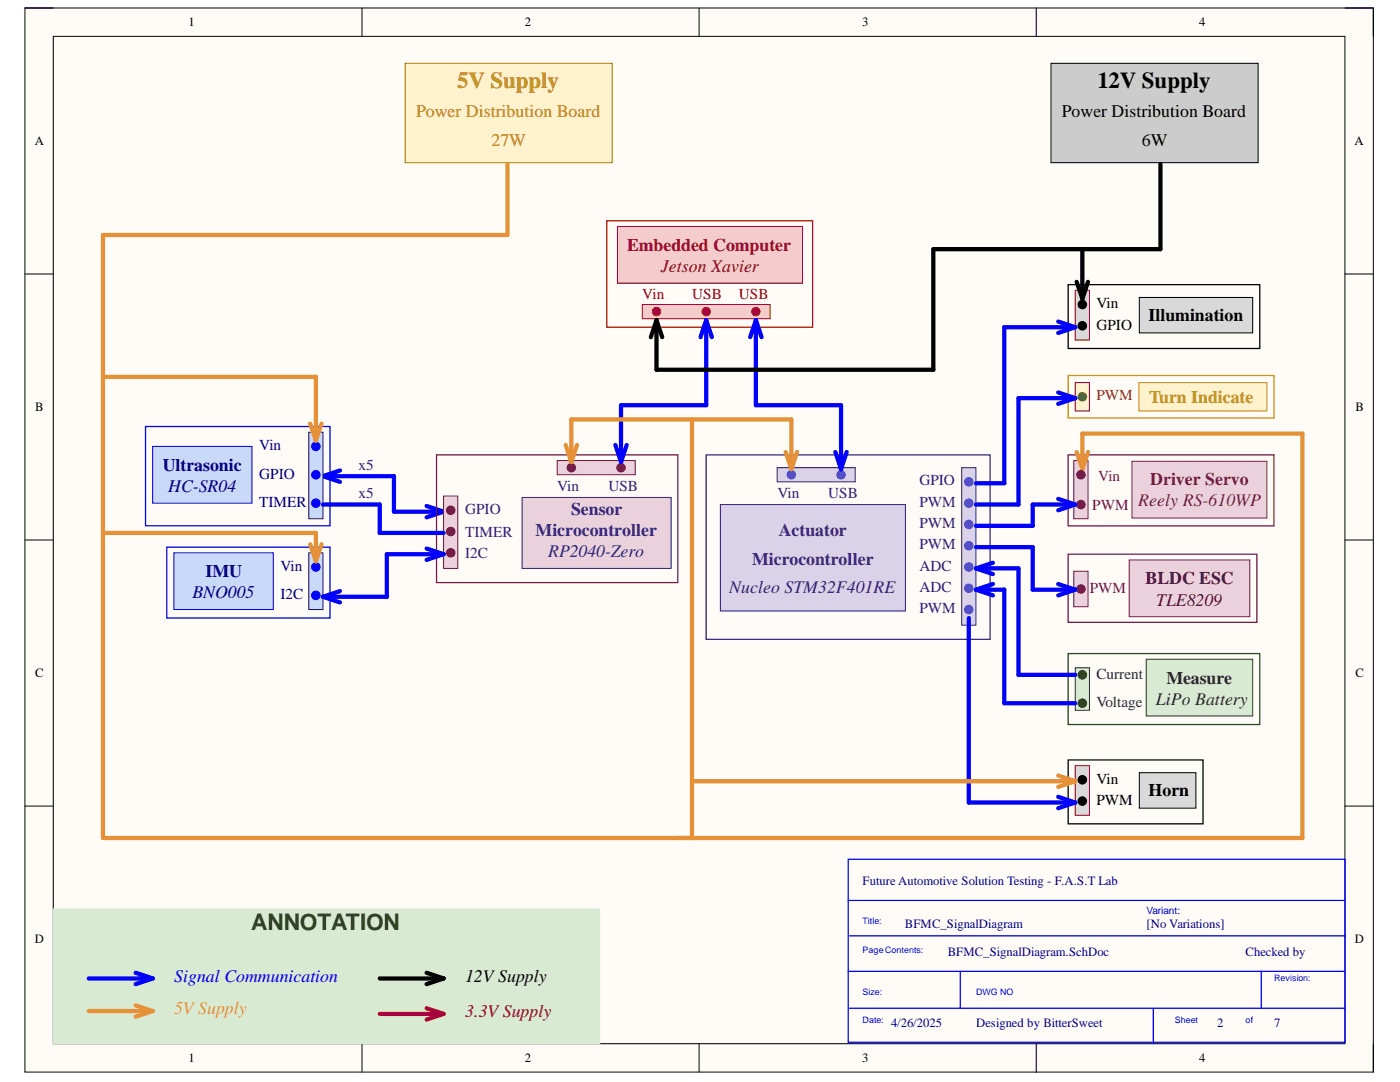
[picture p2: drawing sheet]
<svg xmlns="http://www.w3.org/2000/svg" width="279mm" height="216mm" viewBox="0 0 279 216" stroke-linecap="round" stroke-linejoin="round" font-family="sans-serif">
<path d="M5 1.6h269.1v212.3h-269.1z" fill-rule="evenodd" fill="#fffcf8"/>
<path d="M5 1.6h269.1v212.3h-269.1z" fill="none" stroke="#000" stroke-width=".2"/>
<path d="M10.6 7.3h257.8v201h-257.8z" fill-rule="evenodd" fill="#fffcf8"/>
<g fill="none" stroke="#000" stroke-width=".2">
<path d="M5 1.6h5.6M10.6 7.3h257.8v201h-257.8zM72.2 1.6v5.7M139.5 1.6v5.7M206.8 1.6v5.7M268.4 1.6h5.7v5.7M5 54.7h5.6M268.4 54.7h5.7M5 107.8h5.6M268.4 107.8h5.7M5 160.8h5.6M268.4 160.8h5.7"/>
<path d="M72.2 208.3v5.6M139.5 208.3v5.6M206.8 208.3v5.6M274.1 208.3v5.6"/>
</g>
<path d="M169.3 171.5h99.1v36.5h-99.1zM169.3 179.7h99.1M169.3 193.8h99.1M169.5 186.7h98.9M191.6 193.8v7.4M251.7 193.8v7.4M169.5 201.2h98.9M230.2 201.2v7.1" fill="none" stroke="#00f" stroke-width=".25"/>
<path d="M209.8 12.6h41.3v19.9h-41.3z" fill-rule="evenodd" fill="#ccc"/>
<path d="M209.8 12.6h41.3v19.9h-41.3z" fill="none" stroke="#000" stroke-width=".2"/>
<path d="M80.9 12.6h41.3v19.9h-41.3z" fill-rule="evenodd" fill="#fff2cc"/>
<path d="M80.9 12.6h41.3v19.9h-41.3z" fill="none" stroke="#7f6000" stroke-width=".2"/>
<path d="M227.4 59.4h22.6v7h-22.6z" fill-rule="evenodd" fill="#d9d9d9"/>
<path d="M227.4 59.4h22.6v7h-22.6z" fill="none" stroke="#000" stroke-width=".2"/>
<path d="M213.2 56.8h38.2v12.7h-38.2z" fill="none" stroke="#000" stroke-width=".25"/>
<path d="M214.6 57.9h2.8v9.9h-2.8z" fill-rule="evenodd" fill="#d9d9d9"/>
<path d="M214.6 57.9h2.8v9.9h-2.8z" fill="none" stroke="#800000" stroke-width=".2"/>
<g fill="#000">
<circle cx="216" cy="65" r=".85"/>
<circle cx="216" cy="60.8" r=".85"/>
</g>
<g fill="none" stroke="#000" stroke-width=".2">
<circle cx="216" cy="65" r=".85"/>
<circle cx="216" cy="60.8" r=".85"/>
</g>
<path d="M227.3 76.3h25.5v5.7h-25.5z" fill-rule="evenodd" fill="#fff2cc"/>
<path d="M227.3 76.3h25.5v5.7h-25.5z" fill="none" stroke="#bf9000" stroke-width=".2"/>
<path d="M213.2 74.9h41v8.5h-41z" fill="none" stroke="#bf9000" stroke-width=".25"/>
<path d="M214.6 76.3h2.8v5.7h-2.8z" fill-rule="evenodd" fill="#fff2cc"/>
<path d="M214.6 76.3h2.8v5.7h-2.8z" fill="none" stroke="#800000" stroke-width=".2"/>
<circle cx="216" cy="79.2" r=".85" fill="#7f6000"/>
<circle cx="216" cy="79.2" r=".85" fill="none" stroke="#7f6000" stroke-width=".2"/>
<path d="M213.2 130.4h38.2v14.2h-38.2z" fill="none" stroke="#274e13" stroke-width=".25"/>
<path d="M228.8 131.5h21.2v11.4h-21.2z" fill-rule="evenodd" fill="#d9ead3"/>
<path d="M228.8 131.5h21.2v11.4h-21.2z" fill="none" stroke="#274e13" stroke-width=".2"/>
<path d="M213.2 110.6h37.6v13.6h-37.6z" fill="none" stroke="#741b47" stroke-width=".25"/>
<path d="M225.4 111.7h24v11.3h-24z" fill-rule="evenodd" fill="#ead1dc"/>
<path d="M225.4 111.7h24v11.3h-24z" fill="none" stroke="#741b47" stroke-width=".2"/>
<path d="M214.3 114h2.8v7.1h-2.8z" fill-rule="evenodd" fill="#ead1dc"/>
<path d="M214.3 114h2.8v7.1h-2.8z" fill="none" stroke="#741b47" stroke-width=".2"/>
<circle cx="215.7" cy="117.5" r=".85" fill="#741b47"/>
<circle cx="215.7" cy="117.5" r=".85" fill="none" stroke="#741b47" stroke-width=".2"/>
<path d="M213.2 90.8h41v14.1h-41z" fill="none" stroke="#741b47" stroke-width=".25"/>
<path d="M225.9 92h26.9v11.4h-26.9z" fill-rule="evenodd" fill="#ead1dc"/>
<path d="M225.9 92h26.9v11.4h-26.9z" fill="none" stroke="#741b47" stroke-width=".2"/>
<path d="M214.3 91.9h2.8v11.6h-2.8z" fill-rule="evenodd" fill="#ead1dc"/>
<path d="M214.3 91.9h2.8v11.6h-2.8z" fill="none" stroke="#741b47" stroke-width=".2"/>
<circle cx="215.7" cy="100.7" r=".85" fill="#741b47"/>
<circle cx="215.7" cy="100.7" r=".85" fill="none" stroke="#741b47" stroke-width=".2"/>
<path d="M121.1 44.1h41.1v21.2h-41.1z" fill="none" stroke="#c00" stroke-width=".25"/>
<path d="M123.2 45.2h37v11.3h-37z" fill-rule="evenodd" fill="#f4cccc"/>
<path d="M123.2 45.2h37v11.3h-37z" fill="none" stroke="#900" stroke-width=".2"/>
<path d="M128.2 60.8h25.5v2.8h-25.5z" fill-rule="evenodd" fill="#f4cccc"/>
<path d="M128.2 60.8h25.5v2.8h-25.5z" fill="none" stroke="#900" stroke-width=".2"/>
<circle cx="140.9" cy="62.2" r=".85" fill="#c00"/>
<circle cx="140.9" cy="62.2" r=".85" fill="none" stroke="#c00" stroke-width=".2"/>
<circle cx="131" cy="62.2" r=".85" fill="#c00"/>
<circle cx="131" cy="62.2" r=".85" fill="none" stroke="#c00" stroke-width=".2"/>
<circle cx="150.9" cy="62.2" r=".85" fill="#c00"/>
<circle cx="150.9" cy="62.2" r=".85" fill="none" stroke="#c00" stroke-width=".2"/>
<path d="M143.8 100.7h36.9v21.2h-36.9z" fill-rule="evenodd" fill="#d9d2e9"/>
<path d="M143.8 100.7h36.9v21.2h-36.9z" fill="none" stroke="#351c75" stroke-width=".2"/>
<path d="M155.1 93.3h15.6v2.9h-15.6z" fill-rule="evenodd" fill="#d9d2e9"/>
<path d="M155.1 93.3h15.6v2.9h-15.6z" fill="none" stroke="#351c75" stroke-width=".2"/>
<circle cx="167.8" cy="94.7" r=".85" fill="#90f"/>
<circle cx="167.8" cy="94.7" r=".85" fill="none" stroke="#90f" stroke-width=".2"/>
<circle cx="157.9" cy="94.7" r=".85" fill="#90f"/>
<circle cx="157.9" cy="94.7" r=".85" fill="none" stroke="#90f" stroke-width=".2"/>
<path d="M191.9 93.3h2.9v31.5h-2.9z" fill-rule="evenodd" fill="#d9d2e9"/>
<path d="M191.9 93.3h2.9v31.5h-2.9z" fill="none" stroke="#351c75" stroke-width=".2"/>
<circle cx="193.3" cy="100.4" r=".85" fill="#90f"/>
<circle cx="193.3" cy="100.4" r=".85" fill="none" stroke="#90f" stroke-width=".2"/>
<circle cx="193.3" cy="104.6" r=".85" fill="#90f"/>
<circle cx="193.3" cy="104.6" r=".85" fill="none" stroke="#90f" stroke-width=".2"/>
<path d="M140.9 90.8h56.7v36.8h-56.7z" fill="none" stroke="#351c75" stroke-width=".25"/>
<path d="M10.6 181.4h109.1v26.9h-109.1z" fill-rule="evenodd" fill="#d9ead3"/>
<path d="M10.6 181.4h109.1v26.9h-109.1z" fill="none" stroke="#d9ead3" stroke-width=".2"/>
<path d="M64.5 95h14.1v7.1h9.9M64.5 95l3.4 1.2M67.9 93.9l-3.4 1.1M85.1 101l3.4 1.1M88.5 102.1l-3.4 1.1M17.7 195.2h12.8M27.1 194.1l3.4 1.1M30.5 195.2l-3.4 1.2" fill="none" stroke="#00f" stroke-width=".85"/>
<path d="M101.3 32.7v14.2h-80.8v120.3h239.4v-80.7h-43.9v7.1M214.9 90.2l1.1 3.4M217.1 90.2l-1.1 3.4M17.7 201.7h12.8M27.1 200.6l3.4 1.1M30.5 201.7l-3.4 1.2" fill="none" stroke="#e69138" stroke-width=".85"/>
<path d="M75.8 202.3h12.7M85.1 201.2l3.4 1.1M88.5 202.3l-3.4 1.1" fill="none" stroke="#c00" stroke-width=".85"/>
<path d="M231.6 32.7v17h-15.6v9.9M214.9 56.2l1.1 3.4M217.1 56.2l-1.1 3.4M75.8 195.2h12.7M85.1 194.1l3.4 1.1M88.5 195.2l-3.4 1.2" fill="none" stroke="#000" stroke-width=".85"/>
<path d="M214.6 133.2h2.8v8.5h-2.8z" fill-rule="evenodd" fill="#d9ead3"/>
<path d="M214.6 133.2h2.8v8.5h-2.8z" fill="none" stroke="#0c343d" stroke-width=".2"/>
<circle cx="216" cy="140.3" r=".85" fill="#274e13"/>
<circle cx="216" cy="140.3" r=".85" fill="none" stroke="#274e13" stroke-width=".2"/>
<circle cx="215.7" cy="94.7" r=".85" fill="#741b47"/>
<circle cx="215.7" cy="94.7" r=".85" fill="none" stroke="#741b47" stroke-width=".2"/>
<path d="M29 85.1h36.9v19.8h-36.9z" fill="none" stroke="#00f" stroke-width=".25"/>
<path d="M30.5 89.1h19.8v11.3h-19.8z" fill-rule="evenodd" fill="#c9daf8"/>
<path d="M30.5 89.1h19.8v11.3h-19.8z" fill="none" stroke="#00f" stroke-width=".2"/>
<path d="M61.6 86.2h2.9v17.3h-2.9z" fill-rule="evenodd" fill="#c9daf8"/>
<path d="M61.6 86.2h2.9v17.3h-2.9z" fill="none" stroke="#073763" stroke-width=".2"/>
<circle cx="63" cy="94.7" r=".85" fill="#00f"/>
<circle cx="63" cy="94.7" r=".85" fill="none" stroke="#00f" stroke-width=".2"/>
<circle cx="63" cy="89.1" r=".85" fill="#00f"/>
<circle cx="63" cy="89.1" r=".85" fill="none" stroke="#00f" stroke-width=".2"/>
<circle cx="193.3" cy="96.2" r=".85" fill="#90f"/>
<circle cx="193.3" cy="96.2" r=".85" fill="none" stroke="#90f" stroke-width=".2"/>
<path d="M33.3 109.2h32.6v14.1h-32.6z" fill="none" stroke="#00f" stroke-width=".25"/>
<path d="M34.7 110.3h19.8v11.3h-19.8z" fill-rule="evenodd" fill="#c9daf8"/>
<path d="M34.7 110.3h19.8v11.3h-19.8z" fill="none" stroke="#00f" stroke-width=".2"/>
<path d="M61.6 110.3h2.9v11.3h-2.9z" fill-rule="evenodd" fill="#c9daf8"/>
<path d="M61.6 110.3h2.9v11.3h-2.9z" fill="none" stroke="#073763" stroke-width=".2"/>
<circle cx="63" cy="118.8" r=".85" fill="#00f"/>
<circle cx="63" cy="118.8" r=".85" fill="none" stroke="#00f" stroke-width=".2"/>
<circle cx="63" cy="113.1" r=".85" fill="#00f"/>
<circle cx="63" cy="113.1" r=".85" fill="none" stroke="#00f" stroke-width=".2"/>
<circle cx="193.3" cy="108.9" r=".85" fill="#90f"/>
<circle cx="193.3" cy="108.9" r=".85" fill="none" stroke="#90f" stroke-width=".2"/>
<circle cx="193.3" cy="113.1" r=".85" fill="#90f"/>
<circle cx="193.3" cy="113.1" r=".85" fill="none" stroke="#90f" stroke-width=".2"/>
<circle cx="193.3" cy="117.4" r=".85" fill="#90f"/>
<circle cx="193.3" cy="117.4" r=".85" fill="none" stroke="#90f" stroke-width=".2"/>
<circle cx="216" cy="134.7" r=".85" fill="#274e13"/>
<circle cx="216" cy="134.7" r=".85" fill="none" stroke="#274e13" stroke-width=".2"/>
<path d="M104.2 99.3h29.7v14.1h-29.7z" fill-rule="evenodd" fill="#ead1dc"/>
<path d="M104.2 99.3h29.7v14.1h-29.7z" fill="none" stroke="#351c75" stroke-width=".2"/>
<path d="M111.2 91.9h15.6v2.8h-15.6z" fill-rule="evenodd" fill="#ead1dc"/>
<path d="M111.2 91.9h15.6v2.8h-15.6z" fill="none" stroke="#741b47" stroke-width=".2"/>
<circle cx="123.9" cy="93.3" r=".85" fill="#741b47"/>
<circle cx="123.9" cy="93.3" r=".85" fill="none" stroke="#741b47" stroke-width=".2"/>
<circle cx="114" cy="93.3" r=".85" fill="#741b47"/>
<circle cx="114" cy="93.3" r=".85" fill="none" stroke="#741b47" stroke-width=".2"/>
<path d="M88.5 99h2.9v14.4h-2.9z" fill-rule="evenodd" fill="#ead1dc"/>
<path d="M88.5 99h2.9v14.4h-2.9z" fill="none" stroke="#741b47" stroke-width=".2"/>
<circle cx="89.9" cy="106.1" r=".85" fill="#741b47"/>
<circle cx="89.9" cy="106.1" r=".85" fill="none" stroke="#741b47" stroke-width=".2"/>
<circle cx="89.9" cy="110.3" r=".85" fill="#741b47"/>
<circle cx="89.9" cy="110.3" r=".85" fill="none" stroke="#741b47" stroke-width=".2"/>
<path d="M87.1 90.8h48.2v25.5h-48.2z" fill="none" stroke="#741b47" stroke-width=".25"/>
<circle cx="89.9" cy="101.8" r=".85" fill="#741b47"/>
<circle cx="89.9" cy="101.8" r=".85" fill="none" stroke="#741b47" stroke-width=".2"/>
<circle cx="63" cy="100.4" r=".85" fill="#00f"/>
<circle cx="63" cy="100.4" r=".85" fill="none" stroke="#00f" stroke-width=".2"/>
<g fill="none" stroke="#00f" stroke-width=".85">
<path d="M140.9 63.9v17h-17v11.3M140.9 63.9l-1.1 3.4M140.9 63.9l1.2 3.4M150.9 63.9v17h16.9v12.7M150.9 63.9l-1.2 3.4M150.9 63.9l1.1 3.4M211.2 64.2l3.4 1.1M211.2 78.3l3.4 1.1M214.6 79.4h-11.3v21.3h-8.5M214.6 65.3h-14.2v31.1h-5.6M214.6 65.3l-3.4 1.1M214.6 79.4l-3.4 1.2"/>
<path d="M122.8 88.8l1.1 3.4M125.1 88.8l-1.2 3.4M166.7 90.2l1.1 3.4M169 90.2l-1.2 3.4M211.2 99.5l3.4 1.2M64.5 100.7h11.3v5.6h12.7M64.5 119.1l3.4 1.1M67.9 117.9l-3.4 1.2M85.1 109.5l3.4 1.1M88.5 110.6h-11.3v8.5h-12.7M88.5 110.6l-3.4 1.1M194.8 117.7h5.6v22.6h14.2"/>
<path d="M194.8 113.4h8.5v21.3h11.3M194.8 109.2h11.3v8.5h8.5M194.8 113.4l3.4 1.2M194.8 117.7l3.4 1.1M198.2 112.3l-3.4 1.1M198.2 116.5l-3.4 1.2M211.2 116.5l3.4 1.2M214.6 100.7h-8.5v4.2h-11.3M214.6 100.7l-3.4 1.1M214.6 117.7l-3.4 1.1"/>
</g>
<path d="M20.5 75.2h42.5v12.7M61.9 84.5l1.1 3.4M64.2 84.5l-1.2 3.4M112.9 88.8l1.1 3.4M114 92.2v-8.5h43.9v9.9M115.2 88.8l-1.2 3.4M138.1 83.7v83.5h-2.8M156.8 90.2l1.1 3.4M159.1 90.2l-1.2 3.4M20.5 106.3h42.5v5.7M61.9 108.6l1.1 3.4M64.2 108.6l-1.2 3.4" fill="none" stroke="#e69138" stroke-width=".85"/>
<path d="M216 49.7h-29.7v24.1h-55.3v-9.9M131 63.9l-1.1 3.4M131 63.9l1.2 3.4" fill="none" stroke="#000" stroke-width=".85"/>
<path d="M227.4 154.2h11.3v7.1h-11.3z" fill-rule="evenodd" fill="#d9d9d9"/>
<path d="M227.4 154.2h11.3v7.1h-11.3z" fill="none" stroke="#000" stroke-width=".2"/>
<path d="M213.2 151.6h26.9v12.8h-26.9z" fill="none" stroke="#000" stroke-width=".25"/>
<path d="M214.6 152.8h2.8v9.9h-2.8z" fill-rule="evenodd" fill="#d9d9d9"/>
<path d="M214.6 152.8h2.8v9.9h-2.8z" fill="none" stroke="#800000" stroke-width=".2"/>
<g fill="#000">
<circle cx="216" cy="155.6" r=".85"/>
<circle cx="216" cy="159.8" r=".85"/>
</g>
<g fill="none" stroke="#000" stroke-width=".2">
<circle cx="216" cy="155.6" r=".85"/>
<circle cx="216" cy="159.8" r=".85"/>
</g>
<circle cx="193.3" cy="121.6" r=".85" fill="#90f"/>
<circle cx="193.3" cy="121.6" r=".85" fill="none" stroke="#90f" stroke-width=".2"/>
<path d="M193.3 123.3v36.8h21.3M211.2 159l3.4 1.1M214.6 160.1l-3.4 1.2" fill="none" stroke="#00f" stroke-width=".85"/>
<path d="M138.1 155.9h76.5M211.2 154.7l3.4 1.2M214.6 155.9l-3.4 1.1" fill="none" stroke="#e69138" stroke-width=".85"/>
<text font-size="4.6" fill="#b45f06" x="91.2" y="17.6">5V Supply</text>
<text font-size="4.6" x="219" y="17.6">12V Supply</text>
<text font-size="4.6" fill="#274e13" x="50.1" y="185.5">ANNOTATION</text>
<g font-size="3.5" fill="#b45f06">
<text x="83" y="23.4">Power Distribution Board</text>
<text x="98.1" y="29.1">27W</text>
</g>
<g font-size="3.5">
<text x="211.9" y="23.4">Power Distribution Board</text>
<text x="227.9" y="29.1">6W</text>
<text x="229.2" y="64.1">Illumination</text>
<text x="229.2" y="158.9">Horn</text>
<text x="92.8" y="195.9">12V Supply</text>
</g>
<g font-size="3.5" fill="#900">
<text x="125.1" y="50">Embedded Computer</text>
<text x="131.9" y="54.3">Jetson Xavier</text>
<text x="92.8" y="202.9">3.3V Supply</text>
</g>
<text font-size="3.5" fill="#bf9000" x="229.3" y="80.4">Turn Indicate</text>
<g font-size="3.5" fill="#000080">
<text x="32.5" y="94">Ultrasonic</text>
<text x="33.6" y="98.2">HC-SR04</text>
<text x="38.4" y="119.4">BNO005</text>
<text x="41" y="115.2">IMU</text>
</g>
<g font-size="3.5" fill="#741b47">
<text x="227.1" y="101">Reely RS-610WP</text>
<text x="229.6" y="96.8">Driver Servo</text>
</g>
<g font-size="3.5" fill="#351c75">
<text x="106.9" y="107">Microcontroller</text>
<text x="114" y="102.7">Sensor</text>
<text x="155.4" y="107">Actuator</text>
<text x="109.4" y="111.2">RP2040-Zero</text>
<text x="150.1" y="112.7">Microcontroller</text>
<text x="145.5" y="118.3">Nucleo STM32F401RE</text>
</g>
<g font-size="3.5" fill="#4c1130">
<text x="228.6" y="116.6">BLDC ESC</text>
<text x="230.8" y="120.9">TLE8209</text>
</g>
<g font-size="3.5" fill="#0c343d">
<text x="232.8" y="136.4">Measure</text>
<text x="230.7" y="140.6">LiPo Battery</text>
</g>
<text font-size="3.5" fill="#00f" x="34.8" y="195.9">Signal Communication</text>
<text font-size="3.5" fill="#e69138" x="34.8" y="202.4">5V Supply</text>
<g font-size="3" fill="#900">
<text x="128.2" y="59.8">Vin</text>
<text x="138.2" y="59.8">USB</text>
<text x="147.5" y="59.8">USB</text>
</g>
<g font-size="3">
<text x="218.8" y="61.5">Vin</text>
<text x="218.8" y="65.8">GPIO</text>
<text x="218.8" y="156.3">Vin</text>
<text x="218.8" y="160.6">PWM</text>
</g>
<text font-size="3" fill="#783f04" x="218.8" y="79.9">PWM</text>
<g font-size="3" fill="#000080">
<text x="51.7" y="89.8">Vin</text>
<text x="51.7" y="95.5">GPIO</text>
<text x="51.7" y="101.2">TIMER</text>
<text x="56" y="113.8">Vin</text>
<text x="56" y="119.5">I2C</text>
</g>
<g font-size="3" fill="#351c75">
<text x="71.5" y="93.7">x5</text>
<text x="71.5" y="99.4">x5</text>
<text x="111.2" y="98">Vin</text>
<text x="121.4" y="98">USB</text>
<text x="155.2" y="99.4">Vin</text>
<text x="165.3" y="99.4">USB</text>
<text x="183.5" y="101.2">PWM</text>
<text x="183.5" y="96.9">GPIO</text>
<text x="92.8" y="107.1">TIMER</text>
<text x="92.8" y="102.5">GPIO</text>
<text x="183.5" y="105.4">PWM</text>
<text x="92.8" y="111.3">I2C</text>
<text x="183.5" y="109.6">PWM</text>
<text x="183.5" y="113.8">ADC</text>
<text x="183.5" y="118.1">ADC</text>
<text x="183.5" y="122.4">PWM</text>
</g>
<g font-size="3" fill="#741b47">
<text x="218" y="101.7">PWM</text>
<text x="219.2" y="96">Vin</text>
<text x="217.5" y="118.4">PWM</text>
</g>
<g font-size="3" fill="#0c343d">
<text x="218.8" y="135.4">Current</text>
<text x="218.8" y="141">Voltage</text>
</g>
<g font-size="2.5">
<text x="37.6" y="5.2">1</text>
<text x="104.8" y="5.2">2</text>
<text x="172.1" y="5.2">3</text>
<text x="239.3" y="5.2">4</text>
<text x="6.9" y="29">A</text>
<text x="270.3" y="29">A</text>
<text x="7" y="82.1">B</text>
<text x="270.5" y="82.1">B</text>
<text x="7" y="135.1">C</text>
<text x="270.5" y="135.1">C</text>
<text x="6.9" y="188.2">D</text>
<text x="270.4" y="188.2">D</text>
<text x="37.6" y="211.9">1</text>
<text x="104.8" y="211.9">2</text>
<text x="172.1" y="211.9">3</text>
<text x="239.3" y="211.9">4</text>
</g>
<g font-size="2.5" fill="#000080">
<text x="172.2" y="176.5">Future Automotive Solution Testing - F.A.S.T Lab</text>
<text x="180.6" y="185.1">BFMC_SignalDiagram</text>
<text x="228.8" y="185.1">[No Variations]</text>
<text x="189.2" y="190.7">BFMC_SignalDiagram.SchDoc</text>
<text x="248.6" y="190.7">Checked by</text>
<text x="177.8" y="204.9">4/26/2025</text>
<text x="194.8" y="204.9">Designed by BitterSweet</text>
<text x="242.9" y="204.9">2</text>
<text x="254.3" y="204.9">7</text>
</g>
<text font-size="2" fill="#00f" x="228.8" y="182.3">Variant:</text>
<g font-size="1.8" fill="#00f">
<text x="172.2" y="184.4">Title:</text>
<text x="172.2" y="190.1">PageContents:</text>
<text x="254.3" y="195.7">Revision:</text>
<text x="172.2" y="198.5">Size:</text>
<text x="194.8" y="198.5">DWG NO</text>
<text x="172.2" y="204.2">Date:</text>
<text x="234.5" y="204.2">Sheet</text>
<text x="248.6" y="204.2">of</text>
</g>
</svg>
